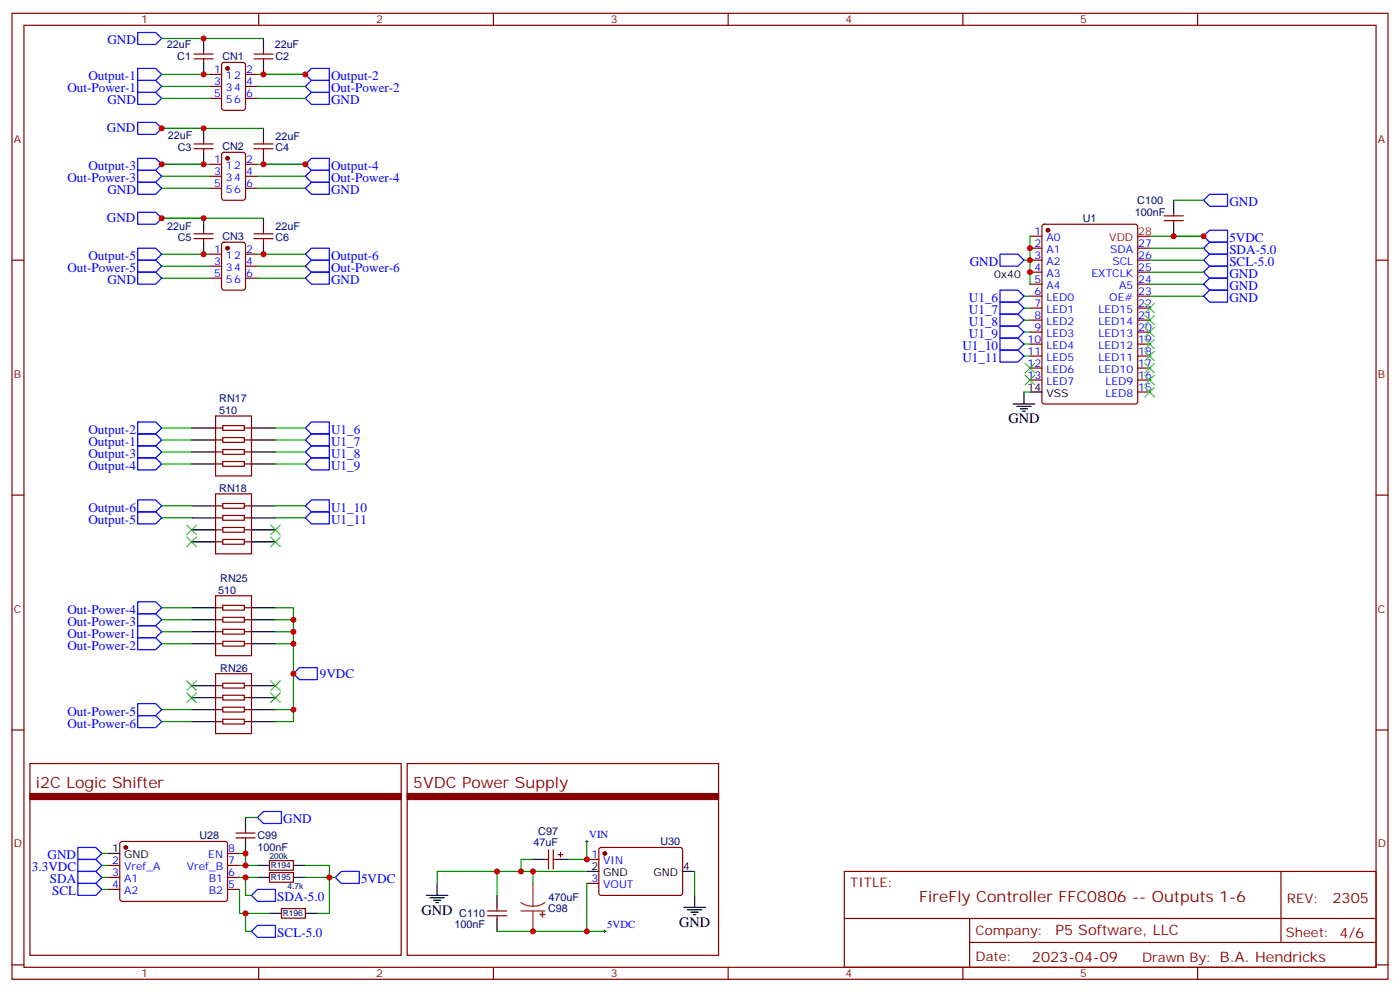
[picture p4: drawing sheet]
<svg xmlns="http://www.w3.org/2000/svg" width="412mm" height="292mm" viewBox="0 0 412 292" stroke-linecap="round" stroke-linejoin="round" font-family="sans-serif">
<g fill="none" stroke="#870000" stroke-width=".35">
<path d="M3.5 3.9h405.4v284.4h-405.4zM7.1 7.4h398.2v277.3h-398.2zM57.1 17.3h5.7M57.1 15.9h5.7M60 14.9v1M60 17.3v1.1M65.5 18.6l.5-.2h5.6l.7 .4v13l-.4 .6-5.9 .1-.7-.5v-12.9zM74.8 17.3h5.6M74.8 15.9h5.6M76.2 3.9v3.5M77.6 14.9v1M77.6 17.3v1.1"/>
<path d="M145.3 3.9v3.5M214.5 3.9v3.5M283.6 3.9v3.5M352.8 3.9v3.5M61.7 21.9h3.6M61.7 29h3.6M61.7 25.4h3.6M72.3 21.9h3.5M72.3 29h3.5M72.3 25.4h3.5M57.1 43.8h5.7M57.1 42.4h5.7"/>
<path d="M60 41.3v1.1M60 43.8v1M61.7 48.4h3.6M61.7 55.4h3.6M61.7 51.9h3.6M65.5 45l.5-.2h5.6l.7 .5v12.9l-.4 .7h-5.9l-.7-.4v-13zM72.3 48.4h3.5M72.3 55.4h3.5M72.3 51.9h3.5M74.8 43.8h5.6M74.8 42.4h5.6M77.6 41.3v1.1"/>
<path d="M77.6 43.8v1M3.5 76.6h3.6M57.1 70.2h5.7M57.1 68.8h5.7M60 67.8v1M60 70.2v1.1M61.7 74.8h3.6M61.7 78.4h3.6M65.5 71.5l.5-.2h5.6l.7 .4v13l-.4 .7h-5.9l-.7-.5v-12.9zM72.3 74.8h3.5M72.3 78.4h3.5M74.8 70.2h5.6"/>
<path d="M74.8 68.8h5.6M77.6 67.8v1M77.6 70.2v1.1M303.4 76.6h3.5M303.4 69.5h3.5M303.4 73.1h3.5M307.2 66.2l.4-.2h26.8l.7 .4v51.8l-.4 .7h-27.1l-.6-.4-.1-51.8zM335.1 76.6h3.6M335.1 73.1h3.6M342.9 63.5h5.6M342.9 64.9h5.6M345.7 62.5v1"/>
<path d="M345.7 64.9v1.1M405.3 76.6h3.6M61.7 81.9h3.6M72.3 81.9h3.5M303.4 80.1h3.5M303.4 83.6h3.5M303.4 87.2h3.5M303.4 90.7h3.5M303.4 94.2h3.5M303.4 97.8h3.5M335.1 80.1h3.6M335.1 83.6h3.6"/>
<path d="M335.1 87.2h3.6M335.1 90.7h3.6M335.1 94.2h3.6M335.1 97.8h3.6M303.4 101.3h3.5M303.4 104.8h3.5M303.4 108.3h3.5M303.4 111.9h3.5M335.1 101.3h3.6M335.1 104.8h3.6M335.1 108.3h3.6M335.1 111.9h3.6"/>
<path d="M335.1 115.4h3.6M63.5 136.6h2.1M63.5 122.4h10.6v17.7h-10.6zM63.5 126h2.1M63.5 133h2.1M63.5 129.5h2.1M65.6 125.3h6.4v1.4h-6.4zM65.6 128.8h6.4v1.4h-6.4zM65.6 132.3h6.4v1.4h-6.4zM65.6 135.9h6.4v1.4h-6.4zM72 136.6h2.1M72 126h2.1"/>
<path d="M72 133h2.1M72 129.5h2.1M3.5 145.7h3.6M63.5 145.4h10.6v17.6h-10.6zM63.5 159.5h2.1M63.5 148.9h2.1M63.5 156h2.1M63.5 152.4h2.1M65.6 148.2h6.4v1.4h-6.4zM65.6 151.7h6.4v1.4h-6.4zM65.6 155.3h6.4v1.4h-6.4zM65.6 158.8h6.4v1.4h-6.4z"/>
<path d="M72 159.5h2.1M72 148.9h2.1M72 156h2.1M72 152.4h2.1M405.3 145.7h3.6M63.5 175.4h10.6v17.6h-10.6zM63.5 178.9h2.1M65.6 178.2h6.4v1.4h-6.4zM72 178.9h2.1M63.5 198.3h10.6v17.6h-10.6zM63.5 189.5h2.1M63.5 185.9h2.1"/>
<path d="M63.5 182.4h2.1M65.6 181.7h6.4v1.4h-6.4zM65.6 185.2h6.4v1.5h-6.4zM65.6 188.8h6.4v1.4h-6.4zM72 189.5h2.1M72 185.9h2.1M72 182.4h2.1M3.5 214.9h3.6M63.5 212.4h2.1M63.5 201.8h2.1M63.5 208.9h2.1M63.5 205.4h2.1"/>
<path d="M65.6 201.1h6.4v1.4h-6.4zM65.6 204.6h6.4v1.5h-6.4zM65.6 208.2h6.4v1.4h-6.4zM65.6 211.7h6.4v1.4h-6.4zM72 212.4h2.1M72 201.8h2.1M72 208.9h2.1M72 205.4h2.1M405.3 214.9h3.6M8.8 224.8h109.4v56.4h-109.4zM119.9 224.8h91.8v56.4h-91.8zM31.7 254.7h3.6"/>
<path d="M31.7 258.3h3.6M35.5 247.9l.5-.2h30.6l.4 .7v16.5l-.7 .4h-30.6l-.4-.7v-16.2zM67 254.7h3.6M67 258.3h3.6M67 251.2h3.6M69.5 245.2h5.6M69.5 246.6h5.6M72.3 244.2v1M72.3 246.6v1.1M79.4 253.3h7v2.9h-7zM79.4 256.9h7v2.8h-7zM160.5 253h1.1"/>
<path d="M161.6 250.2v5.6M163 253h1M163 250.2v5.6M164.4 251.6h1.4M165.1 250.9v1.4M172.9 253h3.5M176.6 249.7l.5-.3 23.6 .1 .4 .7-.1 12.9-.6 .5-23.6-.1-.4-.6v-12.7zM248.7 256.5h156.6v28.2h-156.6zM377.3 256.5v20.9M31.7 261.8h3.6M67 261.8h3.6M82.9 267.4h7.1v2.9h-7.1z"/>
<path d="M143.6 268.1h5.6M143.6 269.6h5.6M146.4 267.1v1M146.4 269.6v1M172.9 260h3.5M248.7 270.4h156.5M285.6 277.4h119.6M285.6 270.4v14.1M3.5 284h3.6M76.2 284.7v3.6M145.3 284.7v3.6M214.5 284.7v3.6"/>
<path d="M283.6 284.7v3.6M352.8 284.7v3.6M405.3 284h3.6"/>
</g>
<g fill="#870000" stroke="#870000" stroke-width=".35">
<path d="M119.9 233.6h91.8v1.7h-91.8z"/>
<path d="M8.8 233.6h109.4v1.7h-109.4z"/>
<circle cx="67" cy="20.1" r=".53"/>
<circle cx="67" cy="46.6" r=".53"/>
<circle cx="67" cy="73.1" r=".53"/>
<circle cx="308.7" cy="67.8" r=".53"/>
<circle cx="37" cy="249.4" r=".53"/>
<circle cx="178.2" cy="251.2" r=".53"/>
</g>
<g fill="none" stroke="#000" stroke-width=".35">
<path d="M60 11.3v3.6M60 18.4v3.5M77.6 11.3v3.6M77.6 18.4v3.5M60 37.8v3.5M77.6 37.8v3.5M60 44.8v3.6M77.6 44.8v3.6M345.7 58.9v3.6M60 64.2v3.6M60 71.3v3.5M77.6 64.2v3.6"/>
<path d="M77.6 71.3v3.5M345.7 66v3.5M298.4 118.9h6.4M299.5 119.6h4.2M301.6 115.4v3.5M303.4 115.4h3.5M56.4 126h7.1M56.4 129.5h7.1M56.4 133h7.1M56.4 136.6h7.1M74.1 126h7M74.1 129.5h7"/>
<path d="M74.1 133h7M74.1 136.6h7M300.6 120.3h2.1M301.3 121h.7M56.4 148.9h7.1M56.4 152.4h7.1M56.4 156h7.1M56.4 159.5h7.1M74.1 148.9h7M74.1 152.4h7M74.1 156h7M74.1 159.5h7"/>
<path d="M56.4 178.9h7.1M74.1 178.9h7M56.4 182.4h7.1M56.4 185.9h7.1M56.4 189.5h7.1M74.1 182.4h7M74.1 185.9h7M74.1 189.5h7M56.4 201.8h7.1M56.4 205.4h7.1M56.4 208.9h7.1M56.4 212.4h7.1"/>
<path d="M74.1 201.8h7M74.1 205.4h7M74.1 208.9h7M74.1 212.4h7M31.7 251.2h3.6M72.3 240.6v3.6M72.3 247.7v3.5M75.8 254.7h3.6M75.8 258.3h3.6M86.4 254.7h3.6M86.4 258.3h3.6M157 253h3.5"/>
<path d="M164 253h3.6M172.9 256.5h3.5M201.1 256.5h3.5M79.4 268.9h3.5M90 268.9h3.5M125.6 263.6h6.3M126.6 264.3h4.3M127.7 265h2.1M128.4 265.7h.7M128.8 260v3.6M146.4 263.6v3.5M146.4 270.6v3.5"/>
<path d="M201.4 267.1h6.4M202.5 267.8h4.2M203.6 268.5h2.1M204.3 269.2h.7M204.6 263.6v3.5"/>
</g>
<path d="M335.1 69.5h3.6" fill="none" stroke="#f00" stroke-width=".35"/>
<g fill="none" stroke="#00f" stroke-width=".35">
<path d="M40.6 9.6h5.3l1.7 1.7-1.7 1.8h-5.3zM40.6 27.2h5.3l1.7 1.8-1.7 1.7h-5.3zM40.6 20.1h5.3l1.7 1.8-1.7 1.8h-5.3zM40.6 23.7h5.3l1.7 1.7-1.7 1.8h-5.3zM40.6 36h5.3l1.7 1.8-1.7 1.7h-5.3zM90 29l1.7-1.8h5.3v3.5h-5.3zM91.7 20.1h5.3v3.6h-5.3l-1.7-1.8zM91.7 23.7h5.3v3.5h-5.3l-1.7-1.8zM40.6 53.7h5.3l1.7 1.7-1.7 1.8h-5.3zM40.6 46.6h5.3l1.7 1.8-1.7 1.7h-5.3zM40.6 50.1h5.3l1.7 1.8-1.7 1.8h-5.3zM91.7 53.7h5.3v3.5h-5.3l-1.7-1.8z"/>
<path d="M91.7 46.6h5.3v3.5h-5.3l-1.7-1.7zM91.7 50.1h5.3v3.6h-5.3l-1.7-1.8zM354.5 58.9l1.8-1.7h5.3v3.5h-5.3zM40.6 73.1h5.3l1.7 1.7-1.7 1.8h-5.3zM40.6 76.6h5.3l1.7 1.8-1.7 1.7h-5.3zM40.6 62.5h5.3l1.7 1.7-1.7 1.8h-5.3zM91.7 73.1h5.3v3.5h-5.3l-1.7-1.8zM91.7 76.6h5.3v3.5h-5.3l-1.7-1.7zM294.6 74.8h5.3l1.7 1.8-1.7 1.8h-5.3zM354.5 73.1l1.8-1.8h5.3v3.5h-5.3zM356.3 74.8h5.3v3.6h-5.3l-1.8-1.8zM356.3 67.8h5.3v3.5h-5.3l-1.8-1.8z"/>
<path d="M40.6 80.1h5.3l1.7 1.8-1.7 1.7h-5.3zM91.7 80.1h5.3v3.5h-5.3l-1.7-1.7zM294.6 85.4h5.3l1.7 1.8-1.7 1.7h-5.3zM294.6 88.9h5.3l1.7 1.8-1.7 1.8h-5.3zM294.6 92.5h5.3l1.7 1.7-1.7 1.8h-5.3zM294.6 96h5.3l1.7 1.8-1.7 1.7h-5.3zM294.6 99.5h5.3l1.7 1.8-1.7 1.7h-5.3zM354.5 80.1l1.8-1.7h5.3v3.5h-5.3zM356.3 85.4h5.3v3.5h-5.3l-1.8-1.7zM356.3 81.9h5.3v3.5h-5.3l-1.8-1.8zM294.6 103h5.3l1.7 1.8-1.7 1.8h-5.3zM40.6 127.7h5.3l1.7 1.8-1.7 1.8h-5.3z"/>
<path d="M40.6 124.2h5.3l1.7 1.8-1.7 1.7h-5.3zM40.6 131.3h5.3l1.7 1.7-1.7 1.8h-5.3zM40.6 134.8h5.3l1.7 1.8-1.7 1.7h-5.3zM91.7 124.2h5.3v3.5h-5.3l-1.7-1.7zM91.7 127.7h5.3v3.6h-5.3l-1.7-1.8zM91.7 131.3h5.3v3.5h-5.3l-1.7-1.8zM91.7 134.8h5.3v3.5h-5.3l-1.7-1.7zM40.6 150.7h5.3l1.7 1.7-1.7 1.8h-5.3zM40.6 147.1h5.3l1.7 1.8-1.7 1.8h-5.3zM91.7 147.1h5.3v3.6h-5.3l-1.7-1.8zM91.7 150.7h5.3v3.5h-5.3l-1.7-1.8zM40.6 177.1h5.3l1.7 1.8-1.7 1.8h-5.3z"/>
<path d="M40.6 184.2h5.3l1.7 1.7-1.7 1.8h-5.3zM40.6 187.7h5.3l1.7 1.8-1.7 1.7h-5.3zM40.6 180.7h5.3l1.7 1.7-1.7 1.8h-5.3zM88.2 196.5h5.3v3.6h-5.3l-1.8-1.8zM40.6 207.1h5.3l1.7 1.8-1.7 1.7h-5.3zM40.6 210.6h5.3l1.7 1.8-1.7 1.8h-5.3zM77.6 238.9h5.3v3.5h-5.3l-1.8-1.8zM22.9 249.4h5.3l1.8 1.8-1.8 1.8h-5.3zM22.9 253h5.3l1.8 1.7-1.8 1.8h-5.3zM22.9 256.5h5.3l1.8 1.8-1.8 1.7h-5.3zM98.8 258.3l1.7-1.8h5.3v3.5h-5.3zM22.9 260h5.3l1.8 1.8-1.8 1.8h-5.3z"/>
<path d="M74.1 263.6l1.7-1.8h5.3v3.5h-5.3zM74.1 274.1l1.7-1.7h5.3v3.5h-5.3z"/>
</g>
<g fill="none" stroke="#008700" stroke-width=".35">
<path d="M47.6 11.3h30M47.6 29h14.1M47.6 25.4h14.1M47.6 21.9h14.1M47.6 37.8h30M75.8 29h14.2M75.8 25.4h14.2M75.8 21.9h14.2M47.6 48.4h14.1M47.6 51.9h14.1M47.6 55.4h14.1M75.8 48.4h14.2"/>
<path d="M75.8 51.9h14.2M75.8 55.4h14.2M345.7 58.9h8.8M47.6 78.4h14.1M47.6 74.8h14.1M47.6 64.2h30M75.8 78.4h14.2M75.8 74.8h14.2M301.6 76.6h1.8M303.4 69.5v14.1M338.7 76.6h15.8M338.7 73.1h15.8"/>
<path d="M338.7 69.5h15.8M47.6 81.9h14.1M75.8 81.9h14.2M301.6 87.2h1.8M301.6 90.7h1.8M301.6 94.2h1.8M301.6 97.8h1.8M338.7 87.2h15.8M338.7 80.1h15.8M338.7 83.6h15.8M301.6 115.4h1.8M301.6 101.3h1.8"/>
<path d="M301.6 104.8h1.8M47.6 133h8.8M47.6 136.6h8.8M47.6 126h8.8M47.6 129.5h8.8M81.1 133h8.9M81.1 136.6h8.9M81.1 126h8.9M81.1 129.5h8.9M47.6 148.9h8.8M47.6 152.4h8.8M81.1 148.9h8.9"/>
<path d="M81.1 152.4h8.9M47.6 178.9h8.8M81.1 178.9h5.3v33.5h-5.3M47.6 185.9h8.8M47.6 189.5h8.8M47.6 182.4h8.8M81.1 185.9h5.3M81.1 189.5h5.3M81.1 182.4h5.3M47.6 212.4h8.8M47.6 208.9h8.8M81.1 208.9h5.3"/>
<path d="M30 258.3h1.7M30 254.7h1.7M30 251.2h1.7M70.6 251.2h1.7v3.5M70.6 258.3h5.2M70.6 254.7h5.2M72.3 258.3v5.3h1.8M72.3 240.6h3.5M90 254.7h7v14.2h-3.5M90 258.3h8.8M146.4 256.5v7.1M157 253h-3.5v3.5"/>
<path d="M157 256.5v3.5M172.9 247.7v5.3h-5.3M172.9 256.5h-44.1v3.5M204.6 256.5v7.1M30 261.8h1.7M70.6 261.8v7.1h8.8M72.3 268.9v5.2h1.8M172.9 260v14.1h-26.5M172.9 274.1h5.3"/>
</g>
<path d="M153.5 265.7l1.6 .8 1.9 .2M153.5 268.1h7M157 260v6.7M157 268.1v6M160.5 265.7l-1.7 .8-1.8 .2" fill="none" stroke="#8c2424" stroke-width=".35"/>
<g fill="#8c2424" stroke="#8c2424" stroke-width=".35">
<path d="M159.1 269.2h1.4z"/>
<path d="M159.8 268.5v1.4z"/>
</g>
<path d="M172.5 247.7h.7M172.9 247.3v.7M177.8 274.1h.7M178.2 273.8v.7" fill="none" stroke="#000" stroke-width=".29"/>
<g fill="none" stroke="#3c3" stroke-width=".35">
<path d="M337.3 89.3l2.8 2.8M337.3 92.8l2.8 2.8M337.3 96.3l2.8 2.9M337.3 99.9l2.8 2.8M340.1 89.3l-2.8 2.8M340.1 92.8l-2.8 2.8M340.1 96.3l-2.8 2.9M340.1 99.9l-2.8 2.8M302 106.9l2.8 2.8M302 110.5l2.8 2.8M304.8 106.9l-2.8 2.8M304.8 110.5l-2.8 2.8"/>
<path d="M337.3 103.4l2.8 2.8M337.3 106.9l2.8 2.8M337.3 110.5l2.8 2.8M337.3 114l2.8 2.8M340.1 103.4l-2.8 2.8M340.1 106.9l-2.8 2.8M340.1 110.5l-2.8 2.8M340.1 114l-2.8 2.8M55 154.6l2.9 2.8M55 158.1l2.9 2.8M57.9 154.6l-2.9 2.8M57.9 158.1l-2.9 2.8"/>
<path d="M79.7 154.6l2.8 2.8M79.7 158.1l2.8 2.8M82.5 154.6l-2.8 2.8M82.5 158.1l-2.8 2.8M55 203.9l2.9 2.9M55 200.4l2.9 2.8M57.9 203.9l-2.9 2.9M57.9 200.4l-2.9 2.8M79.7 200.4l2.8 2.8M79.7 203.9l2.8 2.9M82.5 200.4l-2.8 2.8M82.5 203.9l-2.8 2.9"/>
</g>
<g fill="#c00">
<circle cx="303.4" cy="73.1" r=".88"/>
<circle cx="303.4" cy="76.6" r=".88"/>
<circle cx="303.4" cy="80.1" r=".88"/>
<circle cx="72.3" cy="268.9" r=".88"/>
<circle cx="72.3" cy="258.3" r=".88"/>
<circle cx="72.3" cy="254.7" r=".88"/>
<circle cx="72.3" cy="251.2" r=".88"/>
<circle cx="97" cy="258.3" r=".88"/>
<circle cx="354.5" cy="69.5" r=".88"/>
<circle cx="345.7" cy="69.5" r=".88"/>
<circle cx="172.9" cy="253" r=".88"/>
<circle cx="157" cy="274.1" r=".88"/>
<circle cx="172.9" cy="274.1" r=".88"/>
<circle cx="153.5" cy="256.5" r=".88"/>
<circle cx="157" cy="256.5" r=".88"/>
<circle cx="146.4" cy="256.5" r=".88"/>
<circle cx="60" cy="21.9" r=".88"/>
<circle cx="60" cy="11.3" r=".88"/>
<circle cx="77.6" cy="21.9" r=".88"/>
<circle cx="77.6" cy="74.8" r=".88"/>
<circle cx="60" cy="74.8" r=".88"/>
<circle cx="60" cy="64.2" r=".88"/>
<circle cx="60" cy="48.4" r=".88"/>
<circle cx="77.6" cy="48.4" r=".88"/>
<circle cx="60" cy="37.8" r=".88"/>
<circle cx="47.6" cy="37.8" r=".88"/>
<circle cx="47.6" cy="48.4" r=".88"/>
<circle cx="47.6" cy="64.2" r=".88"/>
<circle cx="90" cy="21.9" r=".88"/>
<circle cx="90" cy="48.4" r=".88"/>
<circle cx="86.4" cy="182.4" r=".88"/>
<circle cx="86.4" cy="185.9" r=".88"/>
<circle cx="86.4" cy="189.5" r=".88"/>
<circle cx="86.4" cy="208.9" r=".88"/>
<circle cx="86.4" cy="198.3" r=".88"/>
</g>
<g font-size="4.6" fill="#800">
<text x="10.6" y="231.8">i2C Logic Shifter</text>
<text x="121.7" y="231.8">5VDC Power Supply</text>
<text x="270.8" y="265.5">FireFly Controller FFC0806 -- Outputs 1-6</text>
</g>
<g font-size="4.2">
<text x="297" y="124.6">GND</text>
<text x="124.2" y="269.2">GND</text>
<text x="200" y="272.7">GND</text>
</g>
<g font-size="4.2" fill="#800">
<text x="392.5" y="265.8">2305</text>
<text x="310.9" y="275.3">P5 Software, LLC</text>
<text x="304" y="283.1">2023-04-09</text>
</g>
<g font-size="3.9" fill="#00f">
<text x="31.7" y="13.1">GND</text>
<text x="26" y="23.7">Output-1</text>
<text x="97.5" y="23.7">Output-2</text>
<text x="19.9" y="27.2">Out-Power-1</text>
<text x="97.5" y="27.2">Out-Power-2</text>
<text x="31.7" y="30.7">GND</text>
<text x="97.5" y="30.7">GND</text>
<text x="31.5" y="38.9">GND</text>
<text x="19.9" y="53.7">Out-Power-3</text>
<text x="26" y="50.1">Output-3</text>
<text x="97.5" y="50.1">Output-4</text>
<text x="97.5" y="53.7">Out-Power-4</text>
<text x="31.7" y="57.2">GND</text>
<text x="97.5" y="57.2">GND</text>
<text x="31.5" y="65.4">GND</text>
<text x="362.1" y="60.7">GND</text>
<text x="362.1" y="71.3">5VDC</text>
<text x="26" y="76.6">Output-5</text>
<text x="97.5" y="76.6">Output-6</text>
<text x="362.1" y="74.8">SDA-5.0</text>
<text x="19.9" y="80.1">Out-Power-5</text>
<text x="31.7" y="83.6">GND</text>
<text x="97.5" y="83.6">GND</text>
<text x="97.5" y="80.1">Out-Power-6</text>
<text x="285.7" y="78.4">GND</text>
<text x="362.1" y="78.4">SCL-5.0</text>
<text x="362.1" y="81.9">GND</text>
<text x="285.4" y="88.9">U1_6</text>
<text x="362.1" y="88.9">GND</text>
<text x="362.1" y="85.4">GND</text>
<text x="285.4" y="92.5">U1_7</text>
<text x="285.4" y="96">U1_8</text>
<text x="285.4" y="99.5">U1_9</text>
<text x="283.5" y="103">U1_10</text>
<text x="283.5" y="106.6">U1_11</text>
<text x="26" y="131.3">Output-1</text>
<text x="26" y="127.7">Output-2</text>
<text x="97.5" y="127.7">U1_6</text>
<text x="97.5" y="131.3">U1_7</text>
<text x="26" y="134.8">Output-3</text>
<text x="97.5" y="134.8">U1_8</text>
<text x="26" y="138.3">Output-4</text>
<text x="97.5" y="138.3">U1_9</text>
<text x="26" y="154.2">Output-5</text>
<text x="26" y="150.7">Output-6</text>
<text x="97.5" y="150.7">U1_10</text>
<text x="97.5" y="154.2">U1_11</text>
<text x="19.9" y="184.2">Out-Power-3</text>
<text x="19.9" y="180.7">Out-Power-4</text>
<text x="19.9" y="187.7">Out-Power-1</text>
<text x="19.9" y="191.2">Out-Power-2</text>
<text x="94.2" y="199.5">9VDC</text>
<text x="19.9" y="210.6">Out-Power-5</text>
<text x="19.9" y="214.2">Out-Power-6</text>
<text x="83.4" y="242.4">GND</text>
<text x="9.4" y="256.5">3.3VDC</text>
<text x="14" y="253">GND</text>
<text x="14.7" y="260">SDA</text>
<text x="15.3" y="263.6">SCL</text>
<text x="106.4" y="260">5VDC</text>
<text x="81.7" y="265.3">SDA-5.0</text>
<text x="81.7" y="275.9">SCL-5.0</text>
</g>
<g font-size="3.9" fill="#800">
<text x="250.5" y="261.1">TITLE:</text>
<text x="379.1" y="265.8">REV:</text>
<text x="287.4" y="275.3">Company:</text>
<text x="378.7" y="275.9">Sheet: 4/6</text>
<text x="287.4" y="283">Date:</text>
<text x="336.4" y="283.1">Drawn By: B.A. Hendricks</text>
</g>
<g font-size="3.2" fill="#800">
<text x="41.6" y="6.9">1</text>
<text x="110.8" y="6.9">2</text>
<text x="179.9" y="6.9">3</text>
<text x="249.1" y="6.9">4</text>
<text x="318.2" y="6.9">5</text>
<text x="4.1" y="42">A</text>
<text x="405.9" y="42">A</text>
<text x="4.1" y="111.2">B</text>
<text x="405.9" y="111.2">B</text>
<text x="4.1" y="180.3">C</text>
<text x="405.9" y="180.3">C</text>
<text x="4.1" y="249.4">D</text>
<text x="405.9" y="249.4">D</text>
<text x="41.6" y="287.7">1</text>
<text x="110.8" y="287.7">2</text>
<text x="179.9" y="287.7">3</text>
<text x="249.1" y="287.7">4</text>
<text x="318.2" y="287.7">5</text>
</g>
<g font-size="3.2" fill="#000080">
<text x="49.2" y="14.3">22uF</text>
<text x="52.2" y="17.8">C1</text>
<text x="65.5" y="17.8">CN1</text>
<text x="80.9" y="14.3">22uF</text>
<text x="81.1" y="17.8">C2</text>
<text x="49.4" y="40.9">22uF</text>
<text x="81.1" y="41.2">22uF</text>
<text x="52.4" y="44.4">C3</text>
<text x="65.5" y="44.3">CN2</text>
<text x="81.1" y="44.4">C4</text>
<text x="318.9" y="65.3">U1</text>
<text x="334.3" y="63.6">100nF</text>
<text x="335" y="60.1">C100</text>
<text x="49.2" y="67.7">22uF</text>
<text x="52.4" y="70.9">C5</text>
<text x="65.5" y="70.7">CN3</text>
<text x="81.1" y="67.7">22uF</text>
<text x="81.1" y="70.9">C6</text>
<text x="64.6" y="118.3">RN17</text>
<text x="64.6" y="121.8">510</text>
<text x="64.6" y="144.8">RN18</text>
<text x="64.9" y="171.2">RN25</text>
<text x="64.3" y="174.7">510</text>
<text x="64.9" y="197.7">RN26</text>
<text x="158.6" y="245.9">C97</text>
<text x="58.7" y="247.1">U28</text>
<text x="75.8" y="250.4">100nF</text>
<text x="75.9" y="247.1">C99</text>
<text x="157.1" y="249.1">47uF</text>
<text x="194.5" y="248.8">U30</text>
<text x="161.4" y="268.4">C98</text>
<text x="161.6" y="265.2">470uF</text>
<text x="133.9" y="273.2">100nF</text>
<text x="135.3" y="270">C110</text>
</g>
<g font-size="3.2" fill="#00f">
<text x="63.1" y="21.6">1</text>
<text x="66.6" y="23.3">12</text>
<text x="72.5" y="21.6">2</text>
<text x="63.1" y="25.1">3</text>
<text x="63.1" y="28.6">5</text>
<text x="66.6" y="26.8">34</text>
<text x="72.5" y="28.6">6</text>
<text x="72.5" y="25.1">4</text>
<text x="66.6" y="30.4">56</text>
<text x="63.1" y="48">1</text>
<text x="63.1" y="51.5">3</text>
<text x="66.6" y="49.8">12</text>
<text x="66.6" y="53.3">34</text>
<text x="72.5" y="51.5">4</text>
<text x="72.5" y="48">2</text>
<text x="63.1" y="55.1">5</text>
<text x="66.6" y="56.8">56</text>
<text x="72.5" y="55.1">6</text>
<text x="304.7" y="69.2">1</text>
<text x="308.2" y="70.9">A0</text>
<text x="63.1" y="74.5">1</text>
<text x="63.1" y="78">3</text>
<text x="66.6" y="76.2">12</text>
<text x="72.5" y="78">4</text>
<text x="72.5" y="74.5">2</text>
<text x="304.7" y="72.7">2</text>
<text x="304.7" y="76.2">3</text>
<text x="308.2" y="74.5">A1</text>
<text x="308.2" y="78">A2</text>
<text x="327.1" y="74.5">SDA</text>
<text x="327.7" y="78">SCL</text>
<text x="335.3" y="76.2">26</text>
<text x="335.3" y="72.7">27</text>
<text x="63.1" y="81.5">5</text>
<text x="66.6" y="79.8">34</text>
<text x="66.6" y="83.3">56</text>
<text x="72.5" y="81.5">6</text>
<text x="304.7" y="79.8">4</text>
<text x="304.7" y="83.3">5</text>
<text x="308.2" y="81.5">A3</text>
<text x="321.5" y="81.5">EXTCLK</text>
<text x="335.3" y="83.3">24</text>
<text x="335.3" y="79.8">25</text>
<text x="304.7" y="86.8">6</text>
<text x="308.2" y="85.1">A4</text>
<text x="308.2" y="88.6">LED0</text>
<text x="326.7" y="88.6">OE#</text>
<text x="329.6" y="85.1">A5</text>
<text x="335.3" y="86.8">23</text>
<text x="304.7" y="90.3">7</text>
<text x="304.7" y="93.9">8</text>
<text x="308.2" y="92.1">LED1</text>
<text x="308.2" y="95.6">LED2</text>
<text x="323.6" y="95.6">LED14</text>
<text x="323.6" y="92.1">LED15</text>
<text x="335.3" y="93.9">21</text>
<text x="335.3" y="90.3">22</text>
<text x="302.7" y="100.9">10</text>
<text x="304.7" y="97.4">9</text>
<text x="308.2" y="99.2">LED3</text>
<text x="323.6" y="99.2">LED13</text>
<text x="335.3" y="100.9">19</text>
<text x="335.3" y="97.4">20</text>
<text x="302.7" y="104.5">11</text>
<text x="302.7" y="108">12</text>
<text x="308.2" y="102.7">LED4</text>
<text x="308.2" y="106.2">LED5</text>
<text x="323.6" y="106.2">LED11</text>
<text x="323.6" y="102.7">LED12</text>
<text x="335.3" y="108">17</text>
<text x="335.3" y="104.5">18</text>
<text x="302.7" y="111.5">13</text>
<text x="308.2" y="109.7">LED6</text>
<text x="308.2" y="113.3">LED7</text>
<text x="323.6" y="109.7">LED10</text>
<text x="325.6" y="113.3">LED9</text>
<text x="335.3" y="111.5">16</text>
<text x="325.6" y="116.8">LED8</text>
<text x="335.3" y="115">15</text>
<text x="67.2" y="250.9">8</text>
<text x="173.6" y="246.8">VIN</text>
<text x="33.1" y="254.4">2</text>
<text x="33.1" y="257.9">3</text>
<text x="36.6" y="256.2">Vref_A</text>
<text x="55" y="256.2">Vref_B</text>
<text x="61.3" y="252.6">EN</text>
<text x="67.2" y="257.9">6</text>
<text x="67.2" y="254.4">7</text>
<text x="174.2" y="252.6">1</text>
<text x="177.7" y="254.4">VIN</text>
<text x="33.1" y="261.4">4</text>
<text x="36.6" y="259.7">A1</text>
<text x="36.6" y="263.2">A2</text>
<text x="61.5" y="263.2">B2</text>
<text x="61.5" y="259.7">B1</text>
<text x="67.2" y="261.4">5</text>
<text x="174.2" y="259.7">3</text>
<text x="177.7" y="261.4">VOUT</text>
<text x="178.9" y="273.3">5VDC</text>
</g>
<g font-size="3.2" fill="#f00">
<text x="326.8" y="70.9">VDD</text>
<text x="335.3" y="69.2">28</text>
</g>
<g font-size="3.2">
<text x="292.8" y="81.9">0x40</text>
<text x="302.7" y="115">14</text>
<text x="308.2" y="116.8">VSS</text>
<text x="33.1" y="250.9">1</text>
<text x="36.6" y="252.6">GND</text>
<text x="174.2" y="256.2">2</text>
<text x="177.7" y="257.9">GND</text>
<text x="192.5" y="257.9">GND</text>
<text x="201.3" y="256.2">4</text>
</g>
<g font-size="2.5" fill="#000080">
<text x="79.4" y="253">200k</text>
<text x="79.8" y="255.6">R194</text>
<text x="79.8" y="259.1">R195</text>
<text x="84.7" y="261.8">4.7k</text>
<text x="83.3" y="269.7">R196</text>
</g>
</svg>
